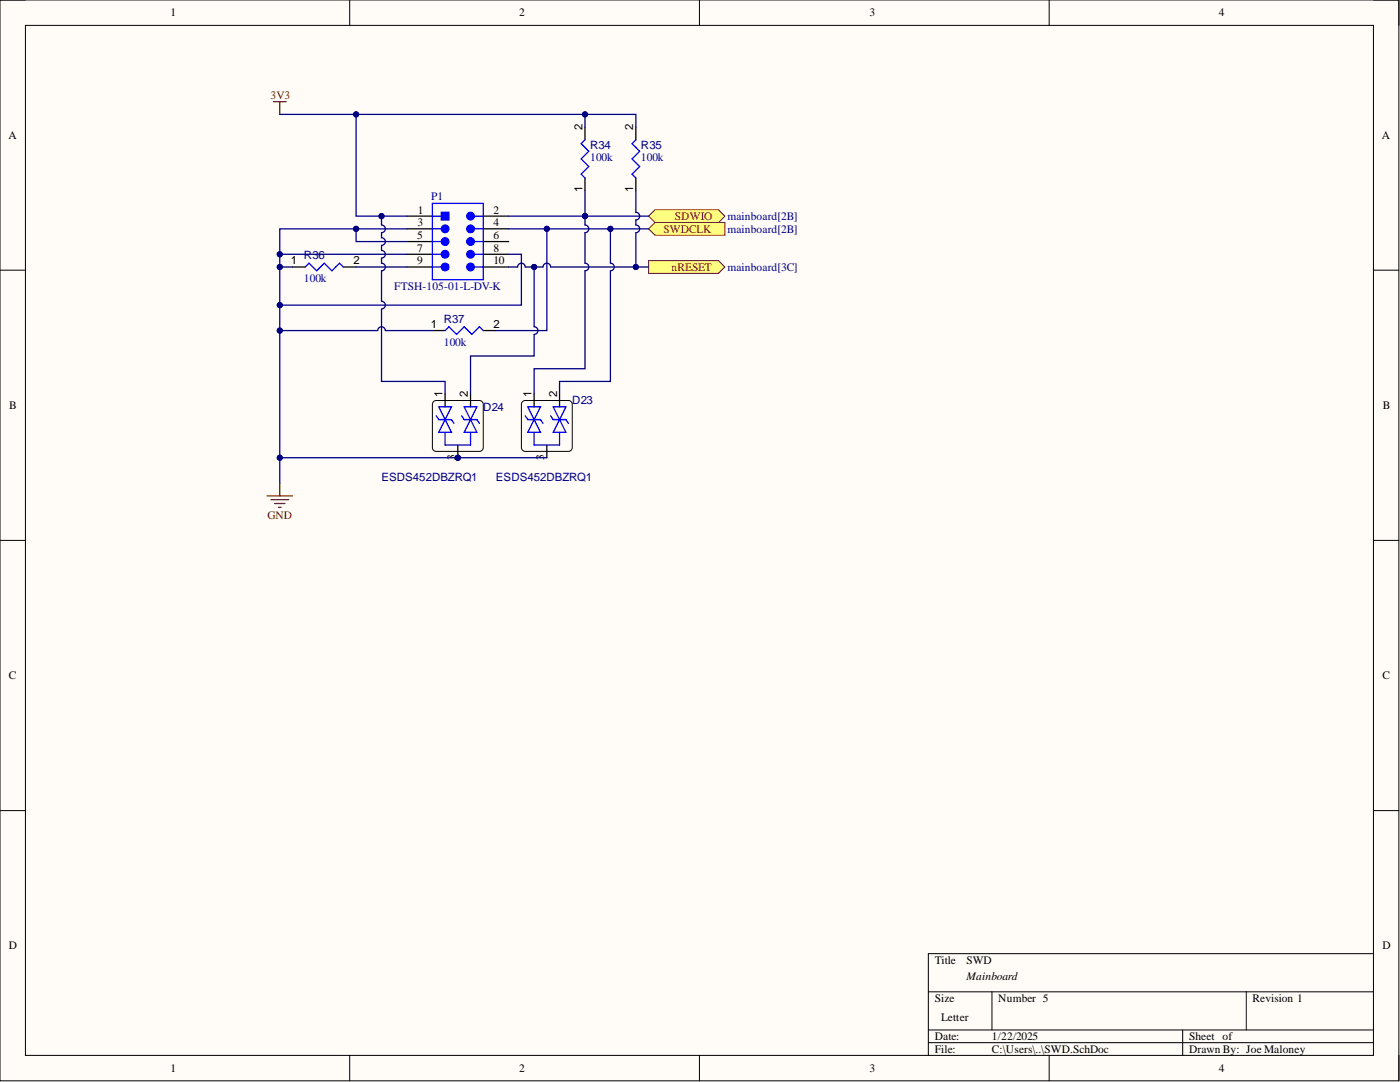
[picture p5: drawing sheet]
<svg xmlns="http://www.w3.org/2000/svg" width="279mm" height="216mm" viewBox="0 0 279 216" stroke-linecap="round" stroke-linejoin="round" font-family="sans-serif">
<path d="M0 0h279.2v215.7h-279.2z" fill-rule="evenodd" fill="#fffcf8"/>
<path d="M0 0h279.2v215.7h-279.2z" fill="none" stroke="#000" stroke-width=".2"/>
<path d="M5.1 5.1h269v205.5h-269z" fill-rule="evenodd" fill="#fffcf8"/>
<g fill="none" stroke="#000" stroke-width=".2">
<path d="M0 0h5.1M69.8 0v5.1M139.6 0v5.1M209.4 0v5.1M274.1 0h5.1v5.1M5.1 5.1h269v205.5h-269zM0 53.9h5.1M274.1 53.9h5.1M0 107.8h5.1M274.1 107.8h5.1M0 161.7h5.1M274.1 161.7h5.1"/>
<path d="M185.3 197.9h88.8M198 197.9v7.6M248.7 197.9v7.6M274.1 190.3h-88.8v20.3M69.8 210.6v5.1M139.6 210.6v5.1M185.3 205.5h88.8M185.3 208.1h88.8M209.4 210.6v5.1M236 205.5v5.1M279.2 210.6v5.1"/>
</g>
<path d="M81.2 43.1h5.1M81.2 45.7h5.1M81.2 48.2h5.1M81.2 50.7h5.1M81.2 53.3h5.1M96.4 43.1h5.1M96.4 45.7h5.1M96.4 48.2h5.1M96.4 50.7h5.1M96.4 53.3h5.1" fill="none" stroke="#000" stroke-width=".25"/>
<path d="M86.3 45.7h1.8" fill="none" stroke="#00f" stroke-width=".25"/>
<circle cx="88.8" cy="45.7" r=".76" fill="#00f"/>
<g fill="none" stroke="#00f" stroke-width=".25">
<path d="M94.7 45.7h1.7"/>
<circle cx="88.8" cy="45.7" r=".76"/>
</g>
<circle cx="93.9" cy="45.7" r=".76" fill="#00f"/>
<g fill="none" stroke="#00f" stroke-width=".25">
<path d="M86.3 43.1h1.8M94.7 43.1h1.7"/>
<circle cx="93.9" cy="45.7" r=".76"/>
</g>
<circle cx="93.9" cy="43.1" r=".76" fill="#00f"/>
<g fill="none" stroke="#00f" stroke-width=".25">
<path d="M86.3 40.6h10.1v15.2h-10.1zM86.3 50.7h1.8"/>
<circle cx="93.9" cy="43.1" r=".76"/>
</g>
<circle cx="88.8" cy="50.7" r=".76" fill="#00f"/>
<g fill="none" stroke="#00f" stroke-width=".25">
<path d="M94.7 50.7h1.7"/>
<circle cx="88.8" cy="50.7" r=".76"/>
</g>
<circle cx="93.9" cy="50.7" r=".76" fill="#00f"/>
<g fill="none" stroke="#00f" stroke-width=".25">
<path d="M86.3 48.2h1.8"/>
<circle cx="93.9" cy="50.7" r=".76"/>
</g>
<circle cx="88.8" cy="48.2" r=".76" fill="#00f"/>
<g fill="none" stroke="#00f" stroke-width=".25">
<path d="M94.7 48.2h1.7"/>
<circle cx="88.8" cy="48.2" r=".76"/>
</g>
<circle cx="93.9" cy="48.2" r=".76" fill="#00f"/>
<g fill="none" stroke="#00f" stroke-width=".25">
<path d="M86.3 53.3h1.8"/>
<circle cx="93.9" cy="48.2" r=".76"/>
</g>
<circle cx="88.8" cy="53.3" r=".76" fill="#00f"/>
<g fill="none" stroke="#00f" stroke-width=".25">
<path d="M94.7 53.3h1.7"/>
<circle cx="88.8" cy="53.3" r=".76"/>
</g>
<circle cx="93.9" cy="53.3" r=".76" fill="#00f"/>
<circle cx="93.9" cy="53.3" r=".76" fill="none" stroke="#00f" stroke-width=".25"/>
<path d="M88.1 42.4h1.5v1.5h-1.5z" fill-rule="evenodd" fill="#00f"/>
<path d="M88.1 42.4h1.5v1.5h-1.5z" fill="none" stroke="#00f" stroke-width=".25"/>
<path d="M129.4 43.1l1.3-1.2h12.7l1.3 1.2-1.3 1.3h-12.7z" fill-rule="evenodd" fill="#ffff80"/>
<path d="M129.4 43.1l1.3-1.2h12.7l1.3 1.2-1.3 1.3h-12.7z" fill="none" stroke="#800000" stroke-width=".2"/>
<path d="M129.4 45.7l1.3-1.3h14v2.5h-14z" fill-rule="evenodd" fill="#ffff80"/>
<path d="M129.4 45.7l1.3-1.3h14v2.5h-14z" fill="none" stroke="#800000" stroke-width=".2"/>
<path d="M129.4 52h14l1.3 1.3-1.3 1.2h-14z" fill-rule="evenodd" fill="#ffff80"/>
<path d="M129.4 52h14l1.3 1.3-1.3 1.2h-14z" fill="none" stroke="#800000" stroke-width=".2"/>
<g fill="none" stroke="#000" stroke-width=".25">
<path d="M116.7 25.4v2.5M116.7 35.5v2.6M126.9 25.4v2.5M126.9 35.5v2.6M58.4 53.3h2.5M68.5 53.3h2.6M86.3 66h2.5M88.8 78.6v2.6M93.9 78.6v2.6M96.4 66h2.6M106.6 78.6v2.6M111.7 78.6v2.6"/>
<path d="M109.1 88.8v2.5"/>
</g>
<g fill="none" stroke="#00f" stroke-width=".25">
<path d="M116.7 27.9l-.7 .8 1.5 1.5-1.5 1.5 1.5 1.5-1.5 1.6 .7 .7M126.9 27.9l-.8 .8 1.6 1.5-1.6 1.5 1.6 1.5-1.6 1.6 .8 .7M60.9 53.3l.8-.8 1.5 1.5 1.5-1.5 1.5 1.5 1.6-1.5 .7 .8M88.8 66l.8-.8 1.5 1.5 1.5-1.5 1.6 1.5 1.5-1.5 .7 .8M87.1 83l.5 .7h2.5l.5 .8M87.6 81.2h2.5l-1.3 2.5zM88.8 83.7l1.3 2.6h-2.5zM88.8 86.3v2.5h5.1v-2.5M92.1 83l.5 .7h2.6l.5 .8M92.6 81.2h2.6l-1.3 2.5zM93.9 83.7l1.3 2.6h-2.6zM104.8 83l.5 .7h2.6l.5 .8"/>
<path d="M105.3 81.2h2.6l-1.3 2.5zM106.6 83.7l1.3 2.6h-2.6zM106.6 86.3v2.5h5.1v-2.5M109.9 83l.5 .7h2.5l.5 .8M110.4 81.2h2.5l-1.2 2.5zM111.7 83.7l1.2 2.6h-2.5z"/>
</g>
<path d="M86.5 80.1l.6-.2h8.6a.76 .76 0 0 1 .7 .8v8.6a.76 .76 0 0 1-.7 .8h-8.6a.76 .76 0 0 1-.8-.8v-8.6zM104.3 80.1l.5-.2h8.6a.76 .76 0 0 1 .8 .8v8.6a.76 .76 0 0 1-.8 .8h-8.6a.76 .76 0 0 1-.7-.8v-8.6z" fill="none" stroke="#000" stroke-width=".2"/>
<path d="M54.6 20.3h2.5M55.8 20.3v2.5M53.3 98.9h5.1M54.1 99.7h3.5M55.8 96.4v2.5M54.8 100.5h2.1M55.6 101.2h.5" fill="none" stroke="#800000" stroke-width=".25"/>
<path d="M71.1 45.7h10.1" fill="none" stroke="#000080" stroke-width=".25"/>
<circle cx="71.1" cy="45.7" r=".51" fill="#000080"/>
<circle cx="71.1" cy="45.7" r=".51" fill="none" stroke="#000080" stroke-width=".2"/>
<path d="M101.5 43.1h27.9" fill="none" stroke="#000080" stroke-width=".25"/>
<circle cx="116.7" cy="43.1" r=".51" fill="#000080"/>
<circle cx="116.7" cy="43.1" r=".51" fill="none" stroke="#000080" stroke-width=".2"/>
<path d="M101.5 45.7h27.9" fill="none" stroke="#000080" stroke-width=".25"/>
<circle cx="121.8" cy="45.7" r=".51" fill="#000080"/>
<circle cx="121.8" cy="45.7" r=".51" fill="none" stroke="#000080" stroke-width=".2"/>
<circle cx="109.1" cy="45.7" r=".51" fill="#000080"/>
<circle cx="109.1" cy="45.7" r=".51" fill="none" stroke="#000080" stroke-width=".2"/>
<path d="M71.1 53.3h10.1M109.1 45.7v20.3h-10.1" fill="none" stroke="#000080" stroke-width=".25"/>
<circle cx="109.1" cy="45.7" r=".51" fill="#000080"/>
<circle cx="109.1" cy="45.7" r=".51" fill="none" stroke="#000080" stroke-width=".2"/>
<path d="M101.5 50.7h2.6v10.2h-48.3" fill="none" stroke="#000080" stroke-width=".25"/>
<circle cx="55.8" cy="60.9" r=".51" fill="#000080"/>
<circle cx="55.8" cy="60.9" r=".51" fill="none" stroke="#000080" stroke-width=".2"/>
<path d="M116.7 38.1v5" fill="none" stroke="#000080" stroke-width=".25"/>
<circle cx="116.7" cy="43.1" r=".51" fill="#000080"/>
<circle cx="116.7" cy="43.1" r=".51" fill="none" stroke="#000080" stroke-width=".2"/>
<path d="M116.7 22.8v2.6" fill="none" stroke="#000080" stroke-width=".25"/>
<circle cx="116.7" cy="22.8" r=".51" fill="#000080"/>
<circle cx="116.7" cy="22.8" r=".51" fill="none" stroke="#000080" stroke-width=".2"/>
<path d="M101.5 53.3h1.8a.76 .76 0 0 1 .8-.8 .76 .76 0 0 1 .7 .8h3.6a.76 .76 0 0 1 .7-.8 .76 .76 0 0 1 .8 .8h19.5" fill="none" stroke="#000080" stroke-width=".25"/>
<circle cx="106.6" cy="53.3" r=".51" fill="#000080"/>
<circle cx="106.6" cy="53.3" r=".51" fill="none" stroke="#000080" stroke-width=".2"/>
<circle cx="126.9" cy="53.3" r=".51" fill="#000080"/>
<circle cx="126.9" cy="53.3" r=".51" fill="none" stroke="#000080" stroke-width=".2"/>
<path d="M126.9 38.1v4.3a.76 .76 0 0 1 .8 .7 .76 .76 0 0 1-.8 .8v1a.76 .76 0 0 1 .8 .8 .76 .76 0 0 1-.8 .7v6.9" fill="none" stroke="#000080" stroke-width=".25"/>
<circle cx="126.9" cy="53.3" r=".51" fill="#000080"/>
<circle cx="126.9" cy="53.3" r=".51" fill="none" stroke="#000080" stroke-width=".2"/>
<path d="M81.2 48.2h-10.1v-2.5h-15.3v50.7" fill="none" stroke="#000080" stroke-width=".25"/>
<circle cx="55.8" cy="91.3" r=".51" fill="#000080"/>
<circle cx="55.8" cy="91.3" r=".51" fill="none" stroke="#000080" stroke-width=".2"/>
<circle cx="55.8" cy="66" r=".51" fill="#000080"/>
<circle cx="55.8" cy="66" r=".51" fill="none" stroke="#000080" stroke-width=".2"/>
<circle cx="55.8" cy="60.9" r=".51" fill="#000080"/>
<circle cx="55.8" cy="60.9" r=".51" fill="none" stroke="#000080" stroke-width=".2"/>
<circle cx="55.8" cy="53.3" r=".51" fill="#000080"/>
<circle cx="55.8" cy="53.3" r=".51" fill="none" stroke="#000080" stroke-width=".2"/>
<circle cx="55.8" cy="50.7" r=".51" fill="#000080"/>
<circle cx="55.8" cy="50.7" r=".51" fill="none" stroke="#000080" stroke-width=".2"/>
<circle cx="71.1" cy="45.7" r=".51" fill="#000080"/>
<circle cx="71.1" cy="45.7" r=".51" fill="none" stroke="#000080" stroke-width=".2"/>
<path d="M55.8 50.7h25.4" fill="none" stroke="#000080" stroke-width=".25"/>
<circle cx="55.8" cy="50.7" r=".51" fill="#000080"/>
<circle cx="55.8" cy="50.7" r=".51" fill="none" stroke="#000080" stroke-width=".2"/>
<path d="M76.1 43.1v1.8a.76 .76 0 0 1 .8 .8 .76 .76 0 0 1-.8 .7v1a.76 .76 0 0 1 .8 .8 .76 .76 0 0 1-.8 .8v1a.76 .76 0 0 1 .8 .7 .76 .76 0 0 1-.8 .8v1a.76 .76 0 0 1 .8 .8 .76 .76 0 0 1-.8 .7v6.1a.76 .76 0 0 1 .8 .8 .76 .76 0 0 1-.8 .7v14.5h12.7v2.5" fill="none" stroke="#000080" stroke-width=".25"/>
<circle cx="76.1" cy="43.1" r=".51" fill="#000080"/>
<circle cx="76.1" cy="43.1" r=".51" fill="none" stroke="#000080" stroke-width=".2"/>
<path d="M106.6 53.3v11.9a.76 .76 0 0 1 .8 .8 .76 .76 0 0 1-.8 .7v4.3h-12.7v7.6" fill="none" stroke="#000080" stroke-width=".25"/>
<circle cx="106.6" cy="53.3" r=".51" fill="#000080"/>
<circle cx="106.6" cy="53.3" r=".51" fill="none" stroke="#000080" stroke-width=".2"/>
<path d="M116.7 43.1v1.8a.76 .76 0 0 1 .8 .8 .76 .76 0 0 1-.8 .7v6.1a.76 .76 0 0 1 .8 .8 .76 .76 0 0 1-.8 .7v19.6h-10.1v5" fill="none" stroke="#000080" stroke-width=".25"/>
<circle cx="116.7" cy="43.1" r=".51" fill="#000080"/>
<circle cx="116.7" cy="43.1" r=".51" fill="none" stroke="#000080" stroke-width=".2"/>
<path d="M121.8 45.7v6.8a.76 .76 0 0 1 .8 .8 .76 .76 0 0 1-.8 .7v22.1h-10.1v2.5" fill="none" stroke="#000080" stroke-width=".25"/>
<circle cx="121.8" cy="45.7" r=".51" fill="#000080"/>
<circle cx="121.8" cy="45.7" r=".51" fill="none" stroke="#000080" stroke-width=".2"/>
<path d="M55.8 22.8h15.3" fill="none" stroke="#000080" stroke-width=".25"/>
<circle cx="71.1" cy="22.8" r=".51" fill="#000080"/>
<circle cx="71.1" cy="22.8" r=".51" fill="none" stroke="#000080" stroke-width=".2"/>
<path d="M55.8 91.3h53.3" fill="none" stroke="#000080" stroke-width=".25"/>
<circle cx="55.8" cy="91.3" r=".51" fill="#000080"/>
<circle cx="55.8" cy="91.3" r=".51" fill="none" stroke="#000080" stroke-width=".2"/>
<path d="M55.8 66h19.6a.76 .76 0 0 1 .7-.8 .76 .76 0 0 1 .8 .8h9.4" fill="none" stroke="#000080" stroke-width=".25"/>
<circle cx="55.8" cy="66" r=".51" fill="#000080"/>
<circle cx="55.8" cy="66" r=".51" fill="none" stroke="#000080" stroke-width=".2"/>
<path d="M55.8 53.3h2.6" fill="none" stroke="#000080" stroke-width=".25"/>
<circle cx="55.8" cy="53.3" r=".51" fill="#000080"/>
<circle cx="55.8" cy="53.3" r=".51" fill="none" stroke="#000080" stroke-width=".2"/>
<path d="M126.9 25.4v-2.6h-55.8v20.3h10.1" fill="none" stroke="#000080" stroke-width=".25"/>
<circle cx="116.7" cy="22.8" r=".51" fill="#000080"/>
<circle cx="116.7" cy="22.8" r=".51" fill="none" stroke="#000080" stroke-width=".2"/>
<circle cx="71.1" cy="22.8" r=".51" fill="#000080"/>
<circle cx="71.1" cy="22.8" r=".51" fill="none" stroke="#000080" stroke-width=".2"/>
<circle cx="76.1" cy="43.1" r=".51" fill="#000080"/>
<circle cx="76.1" cy="43.1" r=".51" fill="none" stroke="#000080" stroke-width=".2"/>
<text font-size="3.5" fill="#000080" x="90.7" y="90.6">PID2403</text>
<g font-size="2.3">
<text x="34" y="3.3">1</text>
<text x="103.6" y="3.3">2</text>
<text x="173.5" y="3.3">3</text>
<text x="243.2" y="3.3">4</text>
<text x="1.7" y="27.7">A</text>
<text x="116.2" y="25.9" transform="rotate(-90 116.2 25.9)">2</text>
<text x="126.4" y="25.9" transform="rotate(-90 126.4 25.9)">2</text>
<text x="275.8" y="27.7">A</text>
<text x="116.2" y="38.4" transform="rotate(-90 116.2 38.4)">1</text>
<text x="126.4" y="38.4" transform="rotate(-90 126.4 38.4)">1</text>
<text x="83.2" y="47.7">5</text>
<text x="83.3" y="45.2">3</text>
<text x="83.4" y="42.6">1</text>
<text x="98.5" y="42.6">2</text>
<text x="98.5" y="45.2">4</text>
<text x="98.5" y="47.7">6</text>
<text x="58" y="52.8">1</text>
<text x="70.6" y="52.8">2</text>
<text x="83.2" y="50.2">7</text>
<text x="83.2" y="52.8">9</text>
<text x="98.5" y="50.2">8</text>
<text x="98.5" y="52.8">10</text>
<text x="86" y="65.5">1</text>
<text x="98.5" y="65.5">2</text>
<text x="1.9" y="81.6">B</text>
<text x="88.3" y="79.2" transform="rotate(-90 88.3 79.2)">1</text>
<text x="93.4" y="79.2" transform="rotate(-90 93.4 79.2)">2</text>
<text x="106.1" y="79.2" transform="rotate(-90 106.1 79.2)">1</text>
<text x="111.2" y="79.2" transform="rotate(-90 111.2 79.2)">2</text>
<text x="276" y="81.6">B</text>
<text x="90.9" y="91.8" transform="rotate(-90 90.9 91.8)">3</text>
<text x="108.6" y="91.8" transform="rotate(-90 108.6 91.8)">3</text>
<text x="1.8" y="135.6">C</text>
<text x="275.9" y="135.6">C</text>
<text x="1.8" y="189.4">D</text>
<text x="275.9" y="189.4">D</text>
<text x="186.5" y="192.3">Title</text>
<text x="192.9" y="192.3">SWD</text>
<text x="192.9" y="195.6">Mainboard</text>
<text x="186.5" y="199.9">Size</text>
<text x="187.8" y="203.7">Letter</text>
<text x="199.2" y="199.9">Number 5</text>
<text x="250" y="199.9">Revision 1</text>
<text x="186.5" y="207.5">Date:</text>
<text x="198" y="207.5">1/22/2025</text>
<text x="237.3" y="207.5">Sheet of</text>
<text x="34" y="213.9">1</text>
<text x="103.6" y="213.9">2</text>
<text x="173.5" y="213.9">3</text>
<text x="186.5" y="210.1">File:</text>
<text x="198" y="210.1">C:\Users\..\SWD.SchDoc</text>
<text x="237.3" y="210.1">Drawn By: Joe Maloney</text>
<text x="243.2" y="213.9">4</text>
</g>
<g font-size="2.3" fill="#800000">
<text x="54" y="19.8">3V3</text>
<text x="132.4" y="46.4">SWDCLK</text>
<text x="134.7" y="43.9">SDWIO</text>
<text x="134" y="54">nRESET</text>
<text x="53.4" y="103.5">GND</text>
</g>
<g font-size="2.3" fill="#000080">
<text x="117.8" y="29.7">R34</text>
<text x="127.9" y="29.7">R35</text>
<text x="117.8" y="32.2">100k</text>
<text x="127.9" y="32.2">100k</text>
<text x="86" y="39.8">P1</text>
<text x="145.2" y="43.9">mainboard[2B]</text>
<text x="145.2" y="46.4">mainboard[2B]</text>
<text x="60.7" y="51.8">R36</text>
<text x="60.7" y="56.3">100k</text>
<text x="78.7" y="57.8">FTSH-105-01-L-DV-K</text>
<text x="145.2" y="54">mainboard[3C]</text>
<text x="88.6" y="64.4">R37</text>
<text x="88.6" y="69">100k</text>
<text x="96.4" y="81.9">D24</text>
<text x="114.2" y="80.7">D23</text>
<text x="76.1" y="95.9">ESDS452DBZRQ1</text>
<text x="99" y="95.9">ESDS452DBZRQ1</text>
</g>
</svg>
